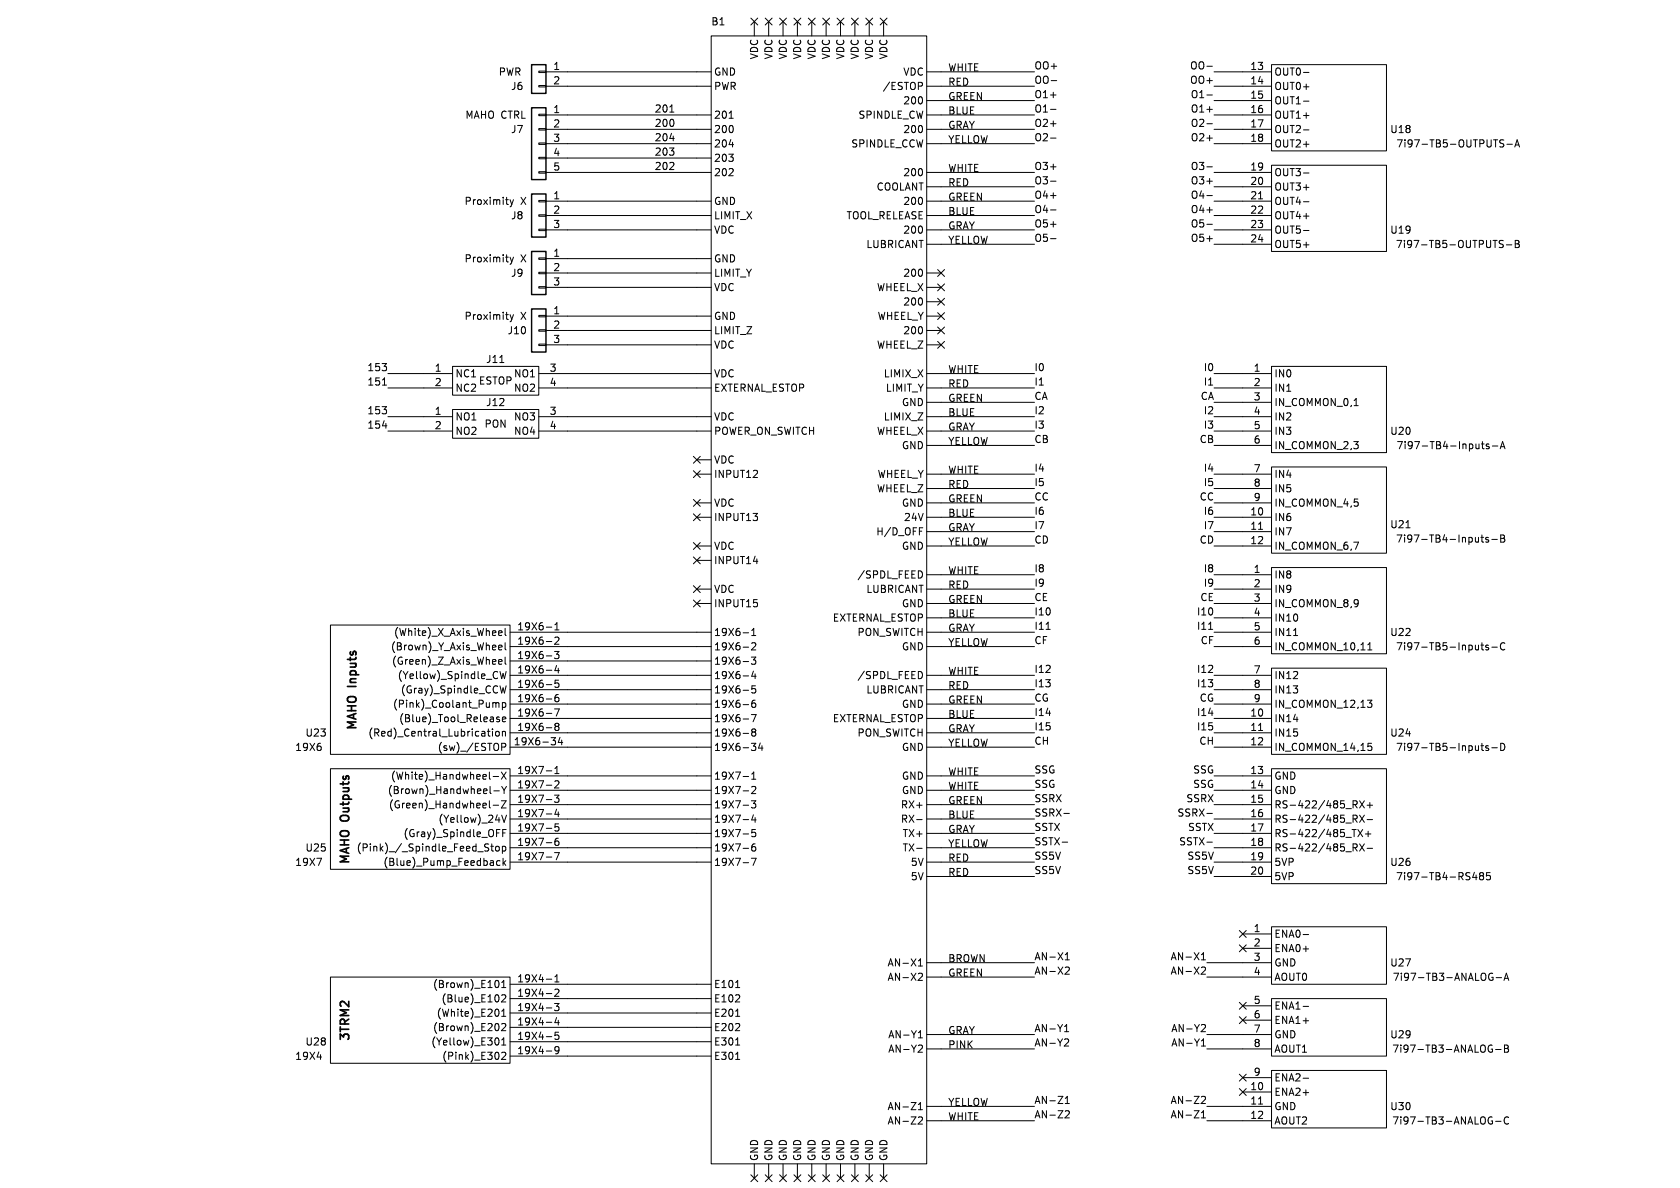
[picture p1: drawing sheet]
<svg xmlns="http://www.w3.org/2000/svg" width="297mm" height="210mm" viewBox="0 0 297 210" stroke-linecap="round" stroke-linejoin="round" font-family="sans-serif">
<g fill="none" stroke="#000" stroke-width=".18">
<path d="M95.2 15.1h1.3v.3h-1.3zM95.2 12.6h1.3v.2h-1.3zM96.5 12.7h29.2M96.5 15.2h29.2M118.4 19.8h.7M125.7 6.4h38.1v199.3h-38.1zM132.7 3.2l1.3 1.2M133.3 3.8v2.6M134 3.2l-1.3 1.2M135.3 3.2l1.2 1.2M135.9 3.8v2.6M136.5 3.2l-1.2 1.2"/>
<path d="M137.8 3.2l1.2 1.2M138.4 3.8v2.6M139 3.2l-1.2 1.2M140.4 3.2l1.2 1.2M141 3.8v2.6M141.6 3.2l-1.2 1.2M142.9 3.2l1.2 1.2M143.5 3.8v2.6M144.1 3.2l-1.2 1.2M145.4 3.2l1.3 1.2M146 3.8v2.6M146.7 3.2l-1.3 1.2"/>
<path d="M148 3.2l1.2 1.2M148.6 3.8v2.6M149.2 3.2l-1.2 1.2M150.5 3.2l1.2 1.2M151.1 3.8v2.6M151.7 3.2l-1.2 1.2M153.1 3.2l1.2 1.2M153.7 3.8v2.6M154.3 3.2l-1.2 1.2M155.6 3.2l1.2 1.2M156.2 3.8v2.6M156.8 3.2l-1.2 1.2"/>
<path d="M163 14.6l.1 .2-.1 .4M163 17.3v.8M163.8 12.7h19.1M163.8 15.2h19.1M163.8 17.8h19.1M185.7 19.3h1M185.8 14.3h1M213.4 11.7h.9M213.4 16.8h.9M214.6 12.7h10.2M214.6 15.2h10.2M214.6 17.8h10.2"/>
<path d="M224.8 11.4h20.3v15.3h-20.3zM230.4 12.8h1M230.4 17.9h1M90.2 35.3l.3 .8M90.5 36.1l-.3 .5M90.8 35.3l-.3 .8M95.2 38h1.3v.2h-1.3zM95.2 35.4h1.3v.3h-1.3zM95.2 30.4h1.3v.2h-1.3zM95.2 27.8h1.3v.3h-1.3zM95.2 25.3h1.3v.2h-1.3zM95.2 22.7h1.3v.3h-1.3z"/>
<path d="M95.2 20.2h1.3v.2h-1.3zM96.5 30.5h29.2M96.5 35.6h29.2M96.5 38.1h29.2M96.5 20.3h29.2M96.5 22.9h29.2M96.5 25.4h29.2M96.5 27.9h29.2M118.4 30h.7M118.4 26.2h.7l-.4 .4M118.4 24.5h.8M119.1 21.3v.8"/>
<path d="M119.1 26.8v.5M119.1 28.8v.4M128.9 20.9h.7M163 22.4v.8M163 30v.8M163 35.1v.8M163.8 30.5h19.1M163.8 33h19.1M163.8 35.6h19.1M163.8 38.1h19.1M163.8 20.3h19.1M163.8 22.9h19.1"/>
<path d="M163.8 25.4h19.1M185.7 32h1M185.7 24.4h1M185.7 37.1h1M213.4 29.5h.9M213.4 21.9h.9M213.4 39.7h.9M213.4 34.6h.9M214.6 30.5h10.2M214.6 33h10.2M214.6 35.6h10.2M214.6 38.1h10.2"/>
<path d="M214.6 20.3h10.2M214.6 22.9h10.2M214.6 25.4h10.2M222.5 35.2h.7M224.8 29.2h20.3v15.3h-20.3zM230.4 30.6h1M230.4 35.7h1M230.4 23h1M265.4 25.3l.3 .1 .2 .3-.3 .3h-.3M265.4 24.7l.5 .1M266.4 25.5h1M267.8 26l.4-1.3 .4 1.3"/>
<path d="M267.9 25.6h.6M90.2 55.6l.3 .9M90.2 45.5l.3 .8M90.5 56.5l-.3 .4M90.5 46.3l-.3 .4M90.8 55.6l-.3 .9M90.8 45.5l-.3 .8M95.2 58.3h1.3v.2h-1.3zM95.2 55.8h1.3v.2h-1.3zM95.2 50.7h1.3v.2h-1.3zM95.2 48.1h1.3v.3h-1.3zM95.2 45.6h1.3v.2h-1.3z"/>
<path d="M95.2 40.5h1.3v.3h-1.3zM96.5 40.6h29.2M96.5 55.9h29.2M96.5 58.4h29.2M96.5 45.7h29.2M96.5 48.3h29.2M96.5 50.8h29.2M163 40.2v.8M163 47.8v.8M163 52.9v.8M163 58v.8M163.8 40.6h19.1"/>
<path d="M163.8 43.2h19.1M163.8 55.9h2.6M163.8 58.4h2.6M163.8 48.3h2.6M163.8 50.8h2.6M163.8 53.3h2.6M165.8 47.7l1.2 1.2M165.8 52.7l1.2 1.2M165.8 57.8l1.2 1.2M165.8 50.2l1.2 1.2M165.8 55.3l1.2 1.2M167 47.7l-1.2 1.2"/>
<path d="M167 55.3l-1.2 1.2M167 52.7l-1.2 1.2M167 57.8l-1.2 1.2M167 50.2l-1.2 1.2M185.7 42.2h1M214.6 40.6h10.2M214.6 43.2h10.2M230.4 40.7h1M265.2 43l.4 .2 .2 .2-.2 .3-.4 .1M265.2 42.6h.6M266.3 43.3h1M267.9 42.5h.4l.2 .2-.2 .4 .2 .1 .1 .3-.2 .3h-.5z"/>
<path d="M267.9 43.1h.4M67.6 71.9h.7l-.4 .5M67.6 64.3h.7l-.4 .4M67.6 68.1h.7M67.6 75.3h.8M68.3 72.5v.5M68.3 64.9v.5M68.6 66h11.4M68.6 68.6h11.4M68.6 73.7h11.4M68.6 76.2h11.4M80 72.4h15.2v5.1h-15.2z"/>
<path d="M80 64.8h15.2v5.1h-15.2zM88.4 64.1h.7M95.2 60.8h1.3v.3h-1.3zM95.2 66h30.5M95.2 68.6h30.5M95.2 73.7h30.5M95.2 76.2h30.5M96.5 61h29.2M163.8 61h2.6M163.8 66h19.1M163.8 68.6h19.1M163.8 71.1h19.1"/>
<path d="M163.8 73.7h19.1M163.8 76.2h19.1M163.8 78.7h19.1M165.8 60.4l1.2 1.2M167 60.4l-1.2 1.2M214.6 66h10.2M214.6 68.6h10.2M214.6 71.1h10.2M214.6 73.7h10.2M214.6 76.2h10.2M214.6 78.7h10.2M224.8 64.8h20.3v15.2h-20.3z"/>
<path d="M239.4 71.7h.7M261.9 78.5h.5M262.1 78.1v1l.3 .2M263.2 78.5h-.3l-.2 .2 .1 .1 .4 .2v.3h-.5M263.8 78.8h1M265.2 79.3l.4-1.2 .5 1.2M265.3 79h.6M122.6 98.5l1.2 1.2M122.6 80.7l1.2 1.2M122.6 95.9l1.2 1.2M122.6 83.2l1.2 1.2M122.6 88.3l1.2 1.2"/>
<path d="M122.6 90.8l1.2 1.2M123.2 91.4h2.5M123.2 96.5h2.5M123.2 88.9h2.5M123.2 83.8h2.5M123.2 99.1h2.5M123.2 81.3h2.5M123.8 90.8l-1.2 1.2M123.8 98.5l-1.2 1.2M123.8 80.7l-1.2 1.2M123.8 95.9l-1.2 1.2M123.8 83.2l-1.2 1.2"/>
<path d="M123.8 88.3l-1.2 1.2M162.5 93.9h.5M162.5 93.3h.6M163.8 91.4h19.1M163.8 96.5h19.1M163.8 88.9h19.1M163.8 94h19.1M163.8 83.8h19.1M163.8 86.4h19.1M214.6 91.4h10.2M214.6 96.5h10.2M214.6 88.9h10.2"/>
<path d="M214.6 94h10.2M214.6 83.8h10.2M214.6 86.4h10.2M222.5 93.6h.7M224.8 82.6h20.3v15.2h-20.3zM248.6 93.3h.7M261.8 95h.5M262 94.6v1.1l.3 .1M263.1 95.1l-.3-.1-.2 .2 .1 .2 .4 .1v.3h-.5M263.7 95.4h1M265.3 94.6h.4l.3 .2-.3 .4 .3 .1v.3l-.2 .2h-.5zM265.3 95.2h.4"/>
<path d="M58.4 110.5h31.8v22.9h-31.8zM88.2 112.2l.1 .1h.4M88.2 114.5l.6-.2-.1-.2-.4-.1-.1 .2v.6h.5M88.2 117l.6-.1-.1-.3h-.4l-.1 .2v.6h.5M88.2 111.7l.1-.2h.3l.2 .2v.1l-.6 .1M88.4 118.7l.3 1.3 .2-.9 .3 .9 .3-1.3M89.3 111.1v1.1l.2 .1M89.3 113.6v1.1l.2 .2M89.3 116.2v1l.2 .2M90.2 119.4h35.5M90.2 111.8h35.5M90.2 114.3h35.5"/>
<path d="M90.2 116.8h35.5M96.6 110.9h.9M98 115.2h.8l-.4 .4 .4 .2v.5l-.2 .1-.6-.1M98.1 110.4l.4-.3v1.3M98.1 112.7l.5-.1 .2 .4-.8 .9h.8M98.1 111.4h.7M98.4 117.6l-.3 .9h.8M98.7 118.1v.9M122.6 106.1l1.2 1.2M122.6 103.5l1.2 1.2M123.2 104.1h2.5M123.2 106.7h2.5"/>
<path d="M123.8 103.5l-1.2 1.2M123.8 106.1l-1.2 1.2M131.4 111.9h.9M132.8 116.2h.8l-.4 .4 .4 .2v.5l-.2 .1-.6-.1M132.9 112.3h.7M132.9 113.7l.5-.1 .2 .4-.8 .9h.8M132.9 111.4l.4-.3v1.2M133.2 118.6l-.3 .9h.8M133.5 119.1v.9M162.7 100.9a.68 .68 0 0 1 .4 .7 .68 .68 0 0 1-.4 .6M162.7 118.7a.68 .68 0 0 1 .4 .6 .68 .68 0 0 1-.4 .7M163.8 119.4h19.1"/>
<path d="M163.8 101.6h19.1M163.8 104.1h19.1M163.8 106.7h19.1M163.8 109.2h19.1M163.8 111.8h19.1M163.8 114.3h19.1M184.9 111.3h.8M213.7 111.3h.7M214.6 119.4h10.2M214.6 101.6h10.2M214.6 104.1h10.2M214.6 106.7h10.2"/>
<path d="M214.6 109.2h10.2M214.6 111.8h10.2M214.6 114.3h10.2M224.8 118.1h20.3v15.3h-20.3zM224.8 100.3h20.3v15.3h-20.3zM228.7 112.3h.7M241.8 114.9h.7M241.9 113.9l.3-.3v1.3M261.8 114h.5M262 113.6v1.1l.3 .2M263.1 114.1l-.3-.1-.2 .2 .1 .2 .4 .1v.3h-.5M263.7 114.4h1"/>
<path d="M266 113.7a.6 .6 0 0 0-.8 .5 .6 .6 0 0 0 .6 .7l.2-.1M58.4 135.9h31.8v17.8h-31.8zM86.2 129.3h.4M86.3 128.9v1l.3 .2M87.1 128.9v.1M87.1 129.3v.8M87.2 137.3h1M87.2 124.3l.3-.1 .2 .2M87.3 139.8h1M87.7 129.4l.1-.1 .4 .1 .1 .5-.1 .2h-.4l-.1-.1zM87.7 124.4l.1-.2 .4 .1v.7M87.7 124.4v.6"/>
<path d="M88.3 126.8l-.3-.1-.2 .2v.2l.5 .1v.3h-.5M88.4 121.2l.3 1.3 .2-.9 .3 .9 .3-1.3M88.6 136.5l.9 1.2M88.7 139l.4 .7M88.7 132.1l.6-.1 .1-.2v-.3l-.7-.1v1.3M88.8 124.2v1.3M88.8 127.2l.6-.2v-.2l-.4-.1-.2 .2 .1 .6h.5M88.8 129.3v.8M88.8 124.3l.4-.1 .2 .2-.1 .6h-.5M88.8 129.4l.2-.1h.3l.1 .8M89.1 139.7v.6M89.5 136.5l-.9 1.2"/>
<path d="M89.5 139l-.4 .7M90.2 137.2h35.5M90.2 139.7h35.5M90.2 127h35.5M90.2 129.5h35.5M90.2 132.1h35.5M90.2 121.9h35.5M90.2 124.5h35.5M96.6 136.3h.9M97.4 130.4h.8l-.4 .5M98 130.9l.2 .2v.3l-.2 .3M98 125.3h.9l-.6 1.3"/>
<path d="M98.1 136.8h.7M98.1 135.8l.4-.3v1.3M98.1 138.1l.5-.1 .2 .4-.8 .9h.8M98.3 128.4l-.2-.2 .2-.3h.3l.2 .2-.2 .3M98.3 128.4l-.2 .2 .1 .4 .1 .1h.4l.1-.2v-.3l-.2-.2M98.3 128.4h.3M98.7 122.8h-.4a.86 .86 0 0 0 0 1.3l.5-.2v-.4l-.2-.2h-.3l-.2 .2M98.8 120.2h-.6l-.1 .6 .2-.1 .4 .1 .1 .2v.4l-.2 .1-.5-.1M99 130.3l-.3 .9h.8M99.3 130.8v.9M131.4 137.3h.9M132.8 131.4h.8l-.4 .5"/>
<path d="M132.8 126.3h.9l-.6 1.3M132.9 139.1l.5-.1 .2 .4-.8 .9h.8M132.9 136.8l.4-.3v1.2M132.9 137.7h.7M133.1 129.4l-.2-.2 .2-.3h.4l.1 .2-.2 .3M133.1 129.4l-.2 .2 .1 .4 .1 .1h.4l.1-.2v-.3l-.2-.2M133.1 129.4h.3M133.4 131.9l.2 .2v.3l-.2 .3M133.5 123.8h-.4a.85 .85 0 0 0 0 1.2l.5-.1v-.4l-.2-.2h-.4l-.1 .2M133.6 121.2h-.6l-.1 .6 .2-.1 .4 .1 .1 .2v.4l-.2 .1-.5-.1M134.4 131.3l-.3 .9h.8M134.7 131.8v.9"/>
<path d="M163.8 137.2h19.1M163.8 139.7h19.1M163.8 127h19.1M163.8 129.5h19.1M163.8 132.1h19.1M163.8 121.9h19.1M163.8 124.5h19.1M214.6 137.2h10.2M214.6 139.7h10.2M214.6 127h10.2M214.6 129.5h10.2M214.6 132.1h10.2"/>
<path d="M214.6 121.9h10.2M214.6 124.5h10.2M222.5 129.1h.7M224.8 135.9h20.3v20.3h-20.3zM241.7 123.8h.8l-.4 .5 .4 .1v.4l-.2 .2h-.4M241.9 131.4h.6M242 131.9h.3l.2 .2-.1 .5-.4 .1M261.8 131.8h.5M262 131.4v1.1l.3 .2M263.1 131.9l-.3-.1-.2 .2 .1 .2 .4 .1v.3h-.5M263.7 132.2h1M265.3 131.4a.64 .64 0 0 1 .7 .6 .64 .64 0 0 1-.7 .7z"/>
<path d="M56 151.7h.8l-.5 1.3M85.9 149.8l.4 .1 .1 .3-.2 .2h-.3M85.9 149.2h.5M86.7 140.2l.1 .1M86.8 149.6h.4M86.9 149.2v1.1l.3 .1M87.2 142.3h1M87.7 149.7l.1-.1 .4 .1 .1 .5-.1 .2h-.4l-.1-.1zM87.8 147.2h.4M87.8 146.6h.6M88.4 152.2l-.4-.1-.2 .3 .1 .5h.5M88.6 141.6h.9l-.9 1.2h.9"/>
<path d="M88.7 144.1l.4 1.3 .4-1.3M88.8 149.7l.4-.1 .2 .2-.1 .6h-.5M88.8 149.6v1.3M88.9 147.2h.4M88.9 151.7v1.3M89.1 152.5l.3 .5M89.4 152.1l-.5 .5M89.5 146.6h-.6v1.3M90.2 142.2h35.5M90.2 144.8h35.5M90.2 147.3h35.5M90.2 149.9h35.5"/>
<path d="M90.2 152.4h35.5M98 140.6h.8l-.4 .4 .4 .2v.5l-.2 .1-.6-.1M98 150.7h.9l-.6 1.3M98.4 143l-.3 .9h.8M98.7 148.2h-.4a.86 .86 0 0 0 0 1.3l.5-.2v-.4l-.2-.2h-.4l-.1 .2M98.7 143.5v.9M98.8 145.6h-.6l-.1 .6 .2-.1 .4 .1 .1 .2v.4l-.2 .1-.5-.1M132.8 141.6h.8l-.4 .4 .4 .2v.5l-.2 .1-.6-.1M132.8 151.7h.9l-.6 1.3M133.2 144l-.3 .9h.8M133.5 149.2h-.4a.85 .85 0 0 0 0 1.2l.5-.1v-.4l-.2-.2h-.4l-.1 .2M133.5 144.5v.9"/>
<path d="M133.6 146.6h-.6l-.1 .6 .2-.1 .4 .1 .1 .2v.4l-.2 .1-.5-.1M162.1 144.9h.9M162.1 150h.9M163.8 142.2h19.1M163.8 144.8h19.1M163.8 147.3h19.1M163.8 149.9h19.1M163.8 152.4h19.1M163.8 154.9h19.1M187.8 148.9h.9M188.1 143.8h.9M213.4 148.9h.9"/>
<path d="M213.4 143.8h.9M214.6 142.2h10.2M214.6 144.8h10.2M214.6 147.3h10.2M214.6 149.9h10.2M214.6 152.4h10.2M214.6 154.9h10.2M239 146.6h.8M239.2 149.2h.5l.2 .2-.1 .4h-.6M239.2 144.1h.5l.2 .2-.1 .4-.6 .1M239.5 142.2l.4 .6M239.5 144.8l.4 .6"/>
<path d="M239.5 149.8l.4 .6M239.7 141.6l.2 .2v.3l-.2 .1M240.1 146.6l.8 1.3M240.4 141.6l.8 1.2M240.4 144.1l.8 1.3M240.4 149.2l.8 1.2M240.9 146.6l-.8 1.3M241.2 141.6l-.8 1.2M241.2 144.1l-.8 1.3M241.2 149.2l-.8 1.2M241.4 147.4h1M241.7 142.3h1"/>
<path d="M241.7 144.9h1M241.7 150h1M241.9 146.9v1M242.2 141.9v.9M260.7 154.2l-.4 .9h.8M261 154.7v.8M261.8 154.8l-.2-.2 .2-.3h.2l.3 .2-.3 .3M261.8 154.8l-.2 .2v.3l.2 .2h.2l.3-.2v-.3l-.3-.2M261.8 154.8h.2M263.4 154.3h-.6v.6l.2-.2 .4 .1 .1 .2-.1 .4-.1 .1-.5-.1M58.4 172.7h31.8v15.3h-31.8zM87.9 173.3a.79 .79 0 0 1 0 1.3"/>
<path d="M88.2 178.6v.8M88.7 176l.5-.2 .2 .4-.8 .9h.8M88.7 174.6h.7M88.7 173.7l.4-.4v1.3M88.7 178.8l.4-.4v1.3M88.7 179.7h.7M90.2 174h35.5M90.2 176.5h35.5M90.2 179.1h35.5M91.7 173.6h.7M91.7 172.7l.3-.4v1.3M91.7 175.2l.3-.3v1.2"/>
<path d="M91.7 177.8l.3-.4v1.3M91.7 176.1h.7M91.7 178.7h.7M93.6 172.9l-.2 .2h-.3l-.2-.2 .1-.5 .4-.1 .2 .1a.84 .84 0 0 1-.3 1.2h-.3M93.6 175.4l-.2 .2h-.3l-.2-.2 .1-.5h.4l.2 .1a.84 .84 0 0 1-.3 1.1h-.3M93.6 177.9l-.2 .3h-.3l-.2-.3 .1-.4 .4-.1 .2 .1a.84 .84 0 0 1-.3 1.2h-.3M94 172.3l.9 1.3M94 174.9l.9 1.2M94 177.4l.9 1.3M94 179.9l.9 1.3M94.9 172.3l-.9 1.3M94.9 174.9l-.9 1.2"/>
<path d="M94.9 177.4l-.9 1.3M94.9 179.9l-.9 1.3M95.6 172.3l-.3 .9h.8M95.6 174.8l-.3 .9h.8M95.6 177.3l-.3 .9h.8M95.6 179.9l-.3 .9h.8M95.9 172.7v.9M95.9 175.3v.8M95.9 177.8v.9M96.6 173.1h.9M96.6 175.6h.9M96.6 178.2h.9"/>
<path d="M98 177.4h.8l-.4 .5 .4 .1v.5l-.2 .2-.6-.2M98.1 172.7l.4-.4v1.3M98.1 175l.5-.1 .2 .3-.8 .9h.8M98.1 173.6h.7M98.4 179.9l-.3 .9h.8M130 174.6h.8M130 179.7h.8M162.4 170.8h.7M162.4 169.9l.3-.4v1.3M162.4 172.1l.4-.1 .3 .4-.8 .9h.8M163.8 170.2h19.1M163.8 172.7h19.1"/>
<path d="M188.3 169.7h.7M188.3 168.8l.4-.4v1.3M188.5 170.9l.4 .1 .1 .3-.7 .9h.7M212.4 169.7h.7M212.4 168.8l.4-.4v1.3M212.5 171l.4-.1 .2 .4-.8 .9h.8M213.4 170.2h11.4M213.4 172.7h11.4M219.1 179.7l1.2 1.2M219.1 167l1.2 1.2M219.1 177.2l1.2 1.2M219.1 164.5l1.2 1.2"/>
<path d="M219.7 165.1h5.1M219.7 167.6h5.1M219.7 177.8h5.1M220.3 179.7l-1.2 1.2M220.3 167l-1.2 1.2M220.3 177.2l-1.2 1.2M220.3 164.5l-1.2 1.2M224.8 163.8h20.3v10.2h-20.3zM224.8 176.5h20.3v10.2h-20.3zM230.4 177.9h.9M230.4 165.2h.9M263.6 172l.3 .1"/>
<path d="M263.7 172.8h.2v.4l-.3 .1M264.5 172.8h1M265.9 173.3l.4-1.3 .4 1.3M266 172.9h.6M52.4 187.3h.8M52.4 186.4l.4-.4v1.3M54.4 186.6l-.3 .2h-.2l-.3-.2 .2-.5 .3-.1 .2 .1a.84 .84 0 0 1-.3 1.2h-.2M54.8 186l.8 1.3M55.6 186l-.8 1.3M56.4 185.9l-.3 1h.7M56.7 186.4v.9M87.8 183.5a.68 .68 0 0 1 .4 .6 .68 .68 0 0 1-.4 .6"/>
<path d="M88.7 181l.5-.1 .2 .4-.8 .9h.8M88.7 186.1l.5-.1 .2 .4-.8 .9h.8M88.7 183.8l.4-.3v1.2M88.7 184.7h.7M90.2 181.6h35.5M90.2 184.2h35.5M90.2 186.7h35.5M91.7 180.3l.3-.4v1.3M91.7 182.8l.3-.3v1.2M91.7 185.4l.3-.4v1.3M91.7 181.2h.7M91.7 183.7h.7"/>
<path d="M91.7 186.3h.7M93.6 180.5l-.2 .2h-.3l-.2-.2 .1-.5 .4-.1 .2 .2a.84 .84 0 0 1-.3 1.1h-.3M93.6 183l-.2 .3h-.3l-.2-.3 .1-.5h.4l.2 .1a.84 .84 0 0 1-.3 1.1h-.3M93.6 185.6l-.2 .2h-.3l-.2-.2 .1-.5 .4-.1 .2 .1a.84 .84 0 0 1-.3 1.2h-.3M94 182.5l.9 1.2M94 185l.9 1.3M94.9 182.5l-.9 1.2M94.9 185l-.9 1.3M95.6 182.4l-.3 .9h.8M95.6 185l-.3 .9h.8M95.9 180.4v.8M95.9 182.9v.8"/>
<path d="M95.9 185.4v.9M96.6 180.7h.9M96.6 183.3h.9M96.6 185.8h.9M98.7 180.4v.8M98.8 182.5h-.6l-.1 .6 .2-.1h.4l.1 .2v.4l-.2 .1-.5-.1M98.8 185.6l-.2 .2h-.3l-.2-.2 .1-.5 .4-.1 .2 .1a.84 .84 0 0 1-.3 1.2h-.3M130 184.7h.8M130 187.3h.8M162.4 183.5h.7M162.4 182.6l.3-.4v1.3M162.4 195.3l.3-.4v1.3"/>
<path d="M162.4 196.2h.7M162.4 197.5l.4-.1 .3 .4-.8 .9h.8M162.5 184.7l.5 .1 .1 .3-.8 .9h.8M163.8 182.9h19.1M163.8 185.4h19.1M163.8 195.6h19.1M163.8 198.1h19.1M188.2 182.4h.7M188.3 181.4l.3-.3v1.3M188.3 195.1h.7M188.3 194.2l.4-.4v1.3M188.4 183.6l.4 .1 .1 .3-.8 .9h.8"/>
<path d="M188.5 196.3l.4 .1 .1 .3-.7 .9h.7M212.4 184l.4-.4v1.3M212.4 196.7l.4-.4v1.3M212.4 184.9h.7M212.4 197.6h.7M212.5 193.9l.4-.1 .2 .4-.8 .9h.8M212.6 181.1l.4 .1 .1 .3-.8 .9h.8M213.4 182.9h11.4M213.4 185.4h11.4M213.4 195.6h11.4M213.4 198.1h11.4M219.1 192.4l1.2 1.2"/>
<path d="M219.1 189.9l1.2 1.2M219.7 180.3h5.1M219.7 193h5.1M219.7 190.5h5.1M220.3 192.4l-1.2 1.2M220.3 189.9l-1.2 1.2M222.5 195.2h.7M224.8 189.2h20.3v10.2h-20.3zM230.4 190.6h.9M263.5 184.7l.3 .1M263.5 197.4l.3 .1M263.6 185.5h.3v.4l-.4 .1"/>
<path d="M263.6 198.2h.3v.4l-.3 .1M264.4 185.5h1M264.4 198.2h1M266 184.7h.4l.2 .3-.2 .3 .2 .2 .1 .3-.2 .2h-.5zM266 185.3h.4M266.7 197.6a.6 .6 0 0 0-.8 .4 .6 .6 0 0 0 .6 .7l.2-.1M132.7 207.7l1.3 1.2M133.3 205.7v2.6M134 207.7l-1.3 1.2M135.3 207.7l1.2 1.2M135.9 205.7v2.6M136.5 207.7l-1.2 1.2"/>
<path d="M137.8 207.7l1.2 1.2M138.4 205.7v2.6M139 207.7l-1.2 1.2M140.4 207.7l1.2 1.2M141 205.7v2.6M141.6 207.7l-1.2 1.2M142.9 207.7l1.2 1.2M143.5 205.7v2.6M144.1 207.7l-1.2 1.2M145.4 207.7l1.3 1.2M146 205.7v2.6M146.7 207.7l-1.3 1.2"/>
<path d="M148 207.7l1.2 1.2M148.6 205.7v2.6M149.2 207.7l-1.2 1.2M150.5 207.7l1.2 1.2M151.1 205.7v2.6M151.7 207.7l-1.2 1.2M153.1 207.7l1.2 1.2M153.7 205.7v2.6M154.3 207.7l-1.2 1.2M155.6 207.7l1.2 1.2M156.2 205.7v2.6M156.8 207.7l-1.2 1.2"/>
</g>
<path d="M94 11.4h2.5v5.1h-2.5zM94 19.1h2.5v12.7h-2.5zM94 34.3h2.5v7.6h-2.5zM94 54.6h2.5v7.6h-2.5zM94 44.5h2.5v7.6h-2.5z" fill="none" stroke="#000" stroke-width=".25"/>
<g font-size="2.1">
<text x="63.4" y="129.2" transform="rotate(-90 63.4 129.2)">MAHO Inputs</text>
<text x="62.1" y="152.9" transform="rotate(-90 62.1 152.9)">MAHO Outputs</text>
<text x="62.1" y="184.2" transform="rotate(-90 62.1 184.2)">3TRM2</text>
</g>
<g font-size="1.8">
<text x="125.7" y="4.6">B1</text>
<text x="134.2" y="10.6" transform="rotate(-90 134.2 10.6)">VDC</text>
<text x="136.7" y="10.6" transform="rotate(-90 136.7 10.6)">VDC</text>
<text x="139.3" y="10.6" transform="rotate(-90 139.3 10.6)">VDC</text>
<text x="141.8" y="10.6" transform="rotate(-90 141.8 10.6)">VDC</text>
<text x="144.3" y="10.6" transform="rotate(-90 144.3 10.6)">VDC</text>
<text x="146.9" y="10.6" transform="rotate(-90 146.9 10.6)">VDC</text>
<text x="149.4" y="10.6" transform="rotate(-90 149.4 10.6)">VDC</text>
<text x="152" y="10.6" transform="rotate(-90 152 10.6)">VDC</text>
<text x="154.5" y="10.6" transform="rotate(-90 154.5 10.6)">VDC</text>
<text x="157" y="10.6" transform="rotate(-90 157 10.6)">VDC</text>
<text x="88.1" y="13.5">PWR</text>
<text x="90.3" y="16.1">J6</text>
<text x="97.8" y="12.4">1</text>
<text x="97.8" y="15">2</text>
<text x="126.2" y="13.5">GND</text>
<text x="126.2" y="16.1">PWR</text>
<text x="155.9" y="16.1">/ESTOP</text>
<text x="159.6" y="13.5">VDC</text>
<text x="167.6" y="12.7">WHITE</text>
<text x="167.6" y="17.8">GREEN</text>
<text x="167.6" y="15.2">RED</text>
<text x="182.9" y="14.9">OO-</text>
<text x="182.9" y="17.4">O1+</text>
<text x="182.9" y="12.4">OO+</text>
<text x="210.3" y="14.9">OO+</text>
<text x="210.3" y="12.4">OO-</text>
<text x="210.4" y="17.4">O1-</text>
<text x="221" y="12.4">13</text>
<text x="221" y="15">14</text>
<text x="221" y="17.5">15</text>
<text x="225.3" y="13.5">OUT0-</text>
<text x="225.3" y="16.1">OUT0+</text>
<text x="82.2" y="21.1">MAHO CTRL</text>
<text x="90.3" y="23.7">J7</text>
<text x="97.8" y="20.1">1</text>
<text x="97.8" y="22.6">2</text>
<text x="115.6" y="22.5">200</text>
<text x="115.6" y="20">201</text>
<text x="126.2" y="23.7">200</text>
<text x="126.2" y="21.1">201</text>
<text x="151.6" y="21.1">SPINDLE_CW</text>
<text x="159.6" y="23.7">200</text>
<text x="159.6" y="18.6">200</text>
<text x="167.6" y="20.3">BLUE</text>
<text x="167.6" y="22.9">GRAY</text>
<text x="182.9" y="22.5">O2+</text>
<text x="182.9" y="20">O1-</text>
<text x="210.4" y="22.5">O2-</text>
<text x="210.4" y="20">O1+</text>
<text x="221" y="20.1">16</text>
<text x="221" y="22.6">17</text>
<text x="225.3" y="18.6">OUT1-</text>
<text x="225.3" y="21.1">OUT1+</text>
<text x="225.3" y="23.7">OUT2-</text>
<text x="245.7" y="23.7">U18</text>
<text x="97.8" y="25.1">3</text>
<text x="97.8" y="27.7">4</text>
<text x="115.6" y="25.1">204</text>
<text x="115.6" y="27.6">203</text>
<text x="126.2" y="28.8">203</text>
<text x="126.2" y="26.2">204</text>
<text x="150.4" y="26.2">SPINDLE_CCW</text>
<text x="167.6" y="25.4">YELLOW</text>
<text x="182.9" y="25.1">O2-</text>
<text x="210.4" y="25.1">O2+</text>
<text x="221" y="25.1">18</text>
<text x="225.3" y="26.2">OUT2+</text>
<text x="246.8" y="26.2">7i97-TB5-OUTPUTS-A</text>
<text x="97.8" y="35.3">1</text>
<text x="97.8" y="30.2">5</text>
<text x="115.6" y="30.1">202</text>
<text x="126.2" y="31.3">202</text>
<text x="154.8" y="33.8">COOLANT</text>
<text x="159.6" y="31.3">200</text>
<text x="167.6" y="30.5">WHITE</text>
<text x="167.6" y="35.6">GREEN</text>
<text x="167.6" y="33">RED</text>
<text x="182.9" y="30.1">O3+</text>
<text x="182.9" y="32.7">O3-</text>
<text x="182.9" y="35.2">O4+</text>
<text x="210.4" y="30.1">O3-</text>
<text x="210.4" y="35.2">O4-</text>
<text x="210.4" y="32.7">O3+</text>
<text x="221" y="30.2">19</text>
<text x="221" y="32.8">20</text>
<text x="221" y="35.3">21</text>
<text x="225.3" y="31.3">OUT3-</text>
<text x="225.3" y="33.8">OUT3+</text>
<text x="82.1" y="36.4">Proximity</text>
<text x="90.3" y="38.9">J8</text>
<text x="92" y="36.4">X</text>
<text x="97.8" y="37.8">2</text>
<text x="97.8" y="40.4">3</text>
<text x="126.2" y="36.4">GND</text>
<text x="126.2" y="38.9">LIMIT_X</text>
<text x="126.2" y="41.5">VDC</text>
<text x="149.5" y="38.9">TOOL_RELEASE</text>
<text x="159.6" y="41.5">200</text>
<text x="159.6" y="36.4">200</text>
<text x="167.6" y="40.6">GRAY</text>
<text x="167.6" y="38.1">BLUE</text>
<text x="182.9" y="40.3">O5+</text>
<text x="182.9" y="37.8">O4-</text>
<text x="210.4" y="37.8">O4+</text>
<text x="210.4" y="40.3">O5-</text>
<text x="221" y="37.8">22</text>
<text x="221" y="40.4">23</text>
<text x="225.3" y="36.4">OUT4-</text>
<text x="225.3" y="38.9">OUT4+</text>
<text x="225.3" y="41.5">OUT5-</text>
<text x="245.7" y="41.5">U19</text>
<text x="82.1" y="46.5">Proximity</text>
<text x="92" y="46.5">X</text>
<text x="97.8" y="45.5">1</text>
<text x="126.2" y="46.5">GND</text>
<text x="153" y="44">LUBRICANT</text>
<text x="167.6" y="43.2">YELLOW</text>
<text x="182.9" y="42.8">O5-</text>
<text x="210.4" y="42.8">O5+</text>
<text x="221" y="42.9">24</text>
<text x="225.3" y="44">OUT5+</text>
<text x="246.7" y="44">7i97-TB5-OUTPUTS-B</text>
<text x="90.3" y="49.1">J9</text>
<text x="97.8" y="48">2</text>
<text x="97.8" y="50.5">3</text>
<text x="126.2" y="49.1">LIMIT_Y</text>
<text x="126.2" y="51.6">VDC</text>
<text x="154.9" y="51.6">WHEEL_X</text>
<text x="159.6" y="49.1">200</text>
<text x="82.1" y="56.7">Proximity</text>
<text x="89.7" y="59.2">J10</text>
<text x="92" y="56.7">X</text>
<text x="97.8" y="55.6">1</text>
<text x="97.8" y="58.2">2</text>
<text x="126.2" y="56.7">GND</text>
<text x="126.2" y="59.2">LIMIT_Z</text>
<text x="155" y="56.7">WHEEL_Y</text>
<text x="159.6" y="59.2">200</text>
<text x="159.6" y="54.2">200</text>
<text x="64.8" y="65.7">153</text>
<text x="76.8" y="65.8">1</text>
<text x="85.9" y="64.3">J11</text>
<text x="97.1" y="65.8">3</text>
<text x="97.8" y="60.7">3</text>
<text x="126.2" y="61.8">VDC</text>
<text x="154.9" y="61.8">WHEEL_Z</text>
<text x="182.9" y="65.7">I0</text>
<text x="212.7" y="65.7">I0</text>
<text x="221.6" y="65.8">1</text>
<text x="64.8" y="68.2">151</text>
<text x="76.8" y="68.3">2</text>
<text x="80.5" y="66.9">NC1</text>
<text x="80.5" y="69.4">NC2</text>
<text x="84.6" y="68.1">ESTOP</text>
<text x="85.9" y="71.9">J12</text>
<text x="90.7" y="66.9">NO1</text>
<text x="90.7" y="69.4">NO2</text>
<text x="97.1" y="68.3">4</text>
<text x="126.2" y="69.4">EXTERNAL_ESTOP</text>
<text x="126.2" y="66.9">VDC</text>
<text x="156.1" y="66.9">LIMIX_X</text>
<text x="156.5" y="69.4">LIMIT_Y</text>
<text x="159.3" y="71.9">GND</text>
<text x="167.6" y="71.1">GREEN</text>
<text x="167.6" y="66">WHITE</text>
<text x="167.6" y="68.6">RED</text>
<text x="182.9" y="70.8">CA</text>
<text x="182.9" y="68.2">I1</text>
<text x="212.1" y="70.8">CA</text>
<text x="212.7" y="68.2">I1</text>
<text x="221.6" y="68.3">2</text>
<text x="221.6" y="70.9">3</text>
<text x="225.3" y="66.9">IN0</text>
<text x="225.3" y="69.4">IN1</text>
<text x="225.3" y="71.9">IN_COMMON_0,1</text>
<text x="64.8" y="73.3">153</text>
<text x="64.8" y="75.9">154</text>
<text x="76.8" y="73.4">1</text>
<text x="76.8" y="75.9">2</text>
<text x="80.5" y="74.5">NO1</text>
<text x="80.5" y="77">NO2</text>
<text x="85.6" y="75.8">PON</text>
<text x="90.7" y="74.5">NO3</text>
<text x="90.7" y="77">NO4</text>
<text x="97.1" y="73.4">3</text>
<text x="97.1" y="75.9">4</text>
<text x="126.2" y="77">POWER_ON_SWITCH</text>
<text x="126.2" y="74.5">VDC</text>
<text x="154.9" y="77">WHEEL_X</text>
<text x="156.1" y="74.5">LIMIX_Z</text>
<text x="167.6" y="73.7">BLUE</text>
<text x="167.6" y="76.2">GRAY</text>
<text x="182.9" y="73.3">I2</text>
<text x="182.9" y="75.9">I3</text>
<text x="212.7" y="75.9">I3</text>
<text x="212.7" y="73.3">I2</text>
<text x="221.6" y="73.4">4</text>
<text x="221.6" y="75.9">5</text>
<text x="225.3" y="74.5">IN2</text>
<text x="225.3" y="77">IN3</text>
<text x="245.7" y="77">U20</text>
<text x="126.2" y="82.1">VDC</text>
<text x="159.3" y="79.6">GND</text>
<text x="167.6" y="83.8">WHITE</text>
<text x="167.6" y="78.7">YELLOW</text>
<text x="182.9" y="78.4">CB</text>
<text x="182.9" y="83.5">I4</text>
<text x="212" y="78.4">CB</text>
<text x="212.7" y="83.5">I4</text>
<text x="221.6" y="78.5">6</text>
<text x="221.6" y="83.6">7</text>
<text x="225.3" y="79.6">IN_COMMON_2,3</text>
<text x="246.8" y="79.6">7i97-TB4-Inputs-A</text>
<text x="126.2" y="84.6">INPUT12</text>
<text x="126.2" y="89.7">VDC</text>
<text x="154.9" y="87.2">WHEEL_Z</text>
<text x="155" y="84.6">WHEEL_Y</text>
<text x="159.3" y="89.7">GND</text>
<text x="167.6" y="86.4">RED</text>
<text x="167.6" y="88.9">GREEN</text>
<text x="182.9" y="86">I5</text>
<text x="182.9" y="88.6">CC</text>
<text x="212" y="88.6">CC</text>
<text x="212.7" y="86">I5</text>
<text x="221.6" y="86.1">8</text>
<text x="221.6" y="88.6">9</text>
<text x="225.3" y="84.6">IN4</text>
<text x="225.3" y="87.2">IN5</text>
<text x="225.3" y="89.7">IN_COMMON_4,5</text>
<text x="126.2" y="92.3">INPUT13</text>
<text x="154.8" y="94.8">H/D_OFF</text>
<text x="159.7" y="92.3">24V</text>
<text x="167.6" y="94">GRAY</text>
<text x="167.6" y="91.4">BLUE</text>
<text x="182.9" y="93.6">I7</text>
<text x="182.9" y="91.1">I6</text>
<text x="212.7" y="93.6">I7</text>
<text x="212.7" y="91.1">I6</text>
<text x="221" y="91.2">10</text>
<text x="221" y="93.7">11</text>
<text x="225.3" y="92.3">IN6</text>
<text x="225.3" y="94.8">IN7</text>
<text x="245.7" y="93.5">U21</text>
<text x="126.2" y="99.9">INPUT14</text>
<text x="126.2" y="97.3">VDC</text>
<text x="159.3" y="97.3">GND</text>
<text x="167.6" y="96.5">YELLOW</text>
<text x="167.6" y="101.6">WHITE</text>
<text x="182.9" y="96.2">CD</text>
<text x="182.9" y="101.3">I8</text>
<text x="212" y="96.2">CD</text>
<text x="212.7" y="101.3">I8</text>
<text x="221" y="96.3">12</text>
<text x="221.6" y="101.3">1</text>
<text x="225.3" y="97.3">IN_COMMON_6,7</text>
<text x="246.7" y="96.1">7i97-TB4-Inputs-B</text>
<text x="126.2" y="107.5">INPUT15</text>
<text x="126.2" y="105">VDC</text>
<text x="151.5" y="102.4">/SPDL_FEED</text>
<text x="153" y="105">LUBRICANT</text>
<text x="159.3" y="107.5">GND</text>
<text x="167.6" y="104.1">RED</text>
<text x="167.6" y="106.7">GREEN</text>
<text x="182.9" y="106.3">CE</text>
<text x="182.9" y="103.8">I9</text>
<text x="212.1" y="106.3">CE</text>
<text x="212.7" y="103.8">I9</text>
<text x="221.6" y="103.9">2</text>
<text x="221.6" y="106.4">3</text>
<text x="225.3" y="102.4">IN8</text>
<text x="225.3" y="105">IN9</text>
<text x="225.3" y="107.5">IN_COMMON_8,9</text>
<text x="69.5" y="112.6">(White)_X_Axis_Wheel</text>
<text x="91.4" y="111.5">19X6-1</text>
<text x="126.2" y="112.6">19X6-1</text>
<text x="147.1" y="110">EXTERNAL_ESTOP</text>
<text x="151.5" y="112.6">PON_SWITCH</text>
<text x="167.6" y="111.8">GRAY</text>
<text x="167.6" y="109.2">BLUE</text>
<text x="182.9" y="108.9">I10</text>
<text x="182.9" y="111.4">I11</text>
<text x="182.9" y="114">CF</text>
<text x="211.5" y="108.9">I10</text>
<text x="211.5" y="111.4">I11</text>
<text x="212.1" y="114">CF</text>
<text x="221.6" y="109">4</text>
<text x="221.6" y="111.5">5</text>
<text x="225.3" y="110">IN10</text>
<text x="225.3" y="112.6">IN11</text>
<text x="245.7" y="112.6">U22</text>
<text x="69" y="115.1">(Brown)_Y_Axis_Wheel</text>
<text x="69.2" y="117.7">(Green)_Z_Axis_Wheel</text>
<text x="91.4" y="114">19X6-2</text>
<text x="91.4" y="116.6">19X6-3</text>
<text x="91.4" y="119.1">19X6-4</text>
<text x="126.2" y="115.1">19X6-2</text>
<text x="126.2" y="117.7">19X6-3</text>
<text x="159.3" y="115.1">GND</text>
<text x="167.6" y="114.3">YELLOW</text>
<text x="167.6" y="119.4">WHITE</text>
<text x="182.9" y="119">I12</text>
<text x="211.5" y="119">I12</text>
<text x="221.6" y="119.1">7</text>
<text x="221.6" y="114">6</text>
<text x="225.3" y="115.1">IN_COMMON_10,11</text>
<text x="246.7" y="115.1">7i97-TB5-Inputs-C</text>
<text x="69.3" y="125.3">(Pink)_Coolant_Pump</text>
<text x="70.2" y="120.2">(Yellow)_Spindle_CW</text>
<text x="70.7" y="122.7">(Gray)_Spindle_CCW</text>
<text x="91.4" y="121.7">19X6-5</text>
<text x="91.4" y="124.2">19X6-6</text>
<text x="126.2" y="120.2">19X6-4</text>
<text x="126.2" y="122.7">19X6-5</text>
<text x="126.2" y="125.3">19X6-6</text>
<text x="151.5" y="120.2">/SPDL_FEED</text>
<text x="153" y="122.7">LUBRICANT</text>
<text x="159.3" y="125.3">GND</text>
<text x="167.6" y="124.5">GREEN</text>
<text x="167.6" y="121.9">RED</text>
<text x="182.9" y="121.6">I13</text>
<text x="182.9" y="124.1">CG</text>
<text x="211.5" y="121.6">I13</text>
<text x="212" y="124.1">CG</text>
<text x="221.6" y="121.7">8</text>
<text x="221.6" y="124.2">9</text>
<text x="225.3" y="120.2">IN12</text>
<text x="225.3" y="122.7">IN13</text>
<text x="225.3" y="125.3">IN_COMMON_12,13</text>
<text x="53.9" y="130.4">U23</text>
<text x="65" y="130.4">(Red)_Central_Lubrication</text>
<text x="70.4" y="127.8">(Blue)_Tool_Release</text>
<text x="90.8" y="131.8">19X6-34</text>
<text x="91.4" y="126.7">19X6-7</text>
<text x="91.4" y="129.3">19X6-8</text>
<text x="126.2" y="127.8">19X6-7</text>
<text x="126.2" y="130.4">19X6-8</text>
<text x="147.1" y="127.8">EXTERNAL_ESTOP</text>
<text x="151.5" y="130.4">PON_SWITCH</text>
<text x="167.6" y="127">BLUE</text>
<text x="167.6" y="129.5">GRAY</text>
<text x="182.9" y="131.7">CH</text>
<text x="182.9" y="129.2">I15</text>
<text x="182.9" y="126.7">I14</text>
<text x="211.5" y="126.7">I14</text>
<text x="211.5" y="129.2">I15</text>
<text x="211.9" y="131.7">CH</text>
<text x="221" y="126.7">10</text>
<text x="221" y="129.3">11</text>
<text x="221" y="131.8">12</text>
<text x="225.3" y="127.8">IN14</text>
<text x="225.3" y="130.4">IN15</text>
<text x="245.7" y="130.4">U24</text>
<text x="52.1" y="132.9">19X6</text>
<text x="69" y="138">(White)_Handwheel-X</text>
<text x="77.3" y="132.9">(sw)_/ESTOP</text>
<text x="91.4" y="136.9">19X7-1</text>
<text x="126.2" y="132.9">19X6-34</text>
<text x="126.2" y="138">19X7-1</text>
<text x="159.3" y="138">GND</text>
<text x="159.3" y="132.9">GND</text>
<text x="167.6" y="137.2">WHITE</text>
<text x="167.6" y="132.1">YELLOW</text>
<text x="182.9" y="136.8">SSG</text>
<text x="210.8" y="136.8">SSG</text>
<text x="221" y="136.9">13</text>
<text x="225.3" y="138">GND</text>
<text x="225.3" y="132.9">IN_COMMON_14,15</text>
<text x="246.7" y="132.9">7i97-TB5-Inputs-D</text>
<text x="68.4" y="140.5">(Brown)_Handwheel-Y</text>
<text x="68.6" y="143.1">(Green)_Handwheel-Z</text>
<text x="91.4" y="139.4">19X7-2</text>
<text x="91.4" y="142">19X7-3</text>
<text x="126.2" y="140.5">19X7-2</text>
<text x="126.2" y="143.1">19X7-3</text>
<text x="159.1" y="143.1">RX+</text>
<text x="159.3" y="140.5">GND</text>
<text x="167.6" y="142.2">GREEN</text>
<text x="167.6" y="139.7">WHITE</text>
<text x="182.9" y="141.9">SSRX</text>
<text x="182.9" y="139.4">SSG</text>
<text x="209.6" y="141.9">SSRX</text>
<text x="210.8" y="139.4">SSG</text>
<text x="221" y="139.4">14</text>
<text x="221" y="142">15</text>
<text x="225.3" y="140.5">GND</text>
<text x="225.3" y="143.1">RS-422/485_RX+</text>
<text x="71.2" y="148.1">(Gray)_Spindle_OFF</text>
<text x="77.4" y="145.6">(Yellow)_24V</text>
<text x="91.4" y="144.5">19X7-4</text>
<text x="91.4" y="147.1">19X7-5</text>
<text x="91.4" y="149.6">19X7-6</text>
<text x="126.2" y="145.6">19X7-4</text>
<text x="126.2" y="148.1">19X7-5</text>
<text x="159.1" y="145.6">RX-</text>
<text x="159.4" y="148.1">TX+</text>
<text x="167.6" y="149.9">YELLOW</text>
<text x="167.6" y="147.3">GRAY</text>
<text x="167.6" y="144.8">BLUE</text>
<text x="182.9" y="147">SSTX</text>
<text x="182.9" y="149.5">SSTX-</text>
<text x="182.9" y="144.4">SSRX-</text>
<text x="208" y="144.4">SSRX-</text>
<text x="208.3" y="149.5">SSTX-</text>
<text x="209.9" y="147">SSTX</text>
<text x="221" y="144.5">16</text>
<text x="221" y="147.1">17</text>
<text x="221" y="149.6">18</text>
<text x="225.3" y="145.6">RS-422/485_RX-</text>
<text x="225.3" y="148.1">RS-422/485_TX+</text>
<text x="52.1" y="153.2">19X7</text>
<text x="53.9" y="150.7">U25</text>
<text x="62.9" y="150.7">(Pink)_/_Spindle_Feed_Stop</text>
<text x="67.6" y="153.2">(Blue)_Pump_Feedback</text>
<text x="91.4" y="152.1">19X7-7</text>
<text x="126.2" y="150.7">19X7-6</text>
<text x="126.2" y="153.2">19X7-7</text>
<text x="159.4" y="150.7">TX-</text>
<text x="160.9" y="155.8">5V</text>
<text x="160.9" y="153.2">5V</text>
<text x="167.6" y="154.9">RED</text>
<text x="167.6" y="152.4">RED</text>
<text x="182.9" y="154.6">SS5V</text>
<text x="182.9" y="152.1">SS5V</text>
<text x="209.8" y="154.6">SS5V</text>
<text x="209.8" y="152.1">SS5V</text>
<text x="221" y="152.1">19</text>
<text x="221" y="154.7">20</text>
<text x="225.3" y="150.7">RS-422/485_RX-</text>
<text x="225.3" y="153.2">5VP</text>
<text x="225.3" y="155.8">5VP</text>
<text x="245.7" y="153.2">U26</text>
<text x="246.7" y="155.8">7i97-TB4-RS485</text>
<text x="221.6" y="164.8">1</text>
<text x="221.6" y="167.4">2</text>
<text x="225.3" y="165.9">ENA0-</text>
<text x="156.8" y="171">AN-X1</text>
<text x="156.8" y="173.5">AN-X2</text>
<text x="167.6" y="172.7">GREEN</text>
<text x="167.6" y="170.2">BROWN</text>
<text x="182.9" y="169.8">AN-X1</text>
<text x="182.9" y="172.4">AN-X2</text>
<text x="206.8" y="169.8">AN-X1</text>
<text x="206.8" y="172.4">AN-X2</text>
<text x="221.6" y="169.9">3</text>
<text x="221.6" y="172.5">4</text>
<text x="225.3" y="168.5">ENA0+</text>
<text x="225.3" y="171">GND</text>
<text x="225.3" y="173.5">AOUT0</text>
<text x="245.7" y="171">U27</text>
<text x="246.2" y="173.5">7i97-TB3-ANALOG-A</text>
<text x="76.4" y="174.8">(Brown)_E101</text>
<text x="77.1" y="179.9">(White)_E201</text>
<text x="77.9" y="177.4">(Blue)_E102</text>
<text x="126.2" y="174.8">E101</text>
<text x="126.2" y="177.4">E102</text>
<text x="126.2" y="179.9">E201</text>
<text x="221.6" y="177.5">5</text>
<text x="225.3" y="178.6">ENA1-</text>
<text x="53.9" y="185">U28</text>
<text x="76.1" y="185">(Yellow)_E301</text>
<text x="76.4" y="182.4">(Brown)_E202</text>
<text x="126.2" y="182.4">E202</text>
<text x="126.2" y="185">E301</text>
<text x="156.9" y="183.7">AN-Y1</text>
<text x="167.6" y="185.4">PINK</text>
<text x="167.6" y="182.9">GRAY</text>
<text x="182.9" y="182.5">AN-Y1</text>
<text x="182.9" y="185.1">AN-Y2</text>
<text x="206.9" y="182.5">AN-Y2</text>
<text x="206.9" y="185.1">AN-Y1</text>
<text x="221.6" y="180.1">6</text>
<text x="221.6" y="182.6">7</text>
<text x="221.6" y="185.2">8</text>
<text x="225.3" y="181.2">ENA1+</text>
<text x="225.3" y="183.7">GND</text>
<text x="245.7" y="183.7">U29</text>
<text x="78" y="187.5">(Pink)_E302</text>
<text x="126.2" y="187.5">E301</text>
<text x="156.9" y="186.2">AN-Y2</text>
<text x="221.6" y="190.2">9</text>
<text x="225.3" y="186.2">AOUT1</text>
<text x="225.3" y="191.3">ENA2-</text>
<text x="246.1" y="186.2">7i97-TB3-ANALOG-B</text>
<text x="156.8" y="196.4">AN-Z1</text>
<text x="167.6" y="195.6">YELLOW</text>
<text x="182.9" y="197.8">AN-Z2</text>
<text x="182.9" y="195.2">AN-Z1</text>
<text x="206.8" y="195.2">AN-Z2</text>
<text x="206.8" y="197.8">AN-Z1</text>
<text x="221" y="192.8">10</text>
<text x="221" y="195.3">11</text>
<text x="221" y="197.9">12</text>
<text x="225.3" y="193.9">ENA2+</text>
<text x="225.3" y="196.4">GND</text>
<text x="245.7" y="196.4">U30</text>
<text x="156.8" y="198.9">AN-Z2</text>
<text x="167.6" y="198.1">WHITE</text>
<text x="225.3" y="198.9">AOUT2</text>
<text x="246.1" y="198.9">7i97-TB3-ANALOG-C</text>
<text x="134.2" y="205.2" transform="rotate(-90 134.2 205.2)">GND</text>
<text x="136.7" y="205.2" transform="rotate(-90 136.7 205.2)">GND</text>
<text x="139.3" y="205.2" transform="rotate(-90 139.3 205.2)">GND</text>
<text x="141.8" y="205.2" transform="rotate(-90 141.8 205.2)">GND</text>
<text x="144.3" y="205.2" transform="rotate(-90 144.3 205.2)">GND</text>
<text x="146.9" y="205.2" transform="rotate(-90 146.9 205.2)">GND</text>
<text x="149.4" y="205.2" transform="rotate(-90 149.4 205.2)">GND</text>
<text x="152" y="205.2" transform="rotate(-90 152 205.2)">GND</text>
<text x="154.5" y="205.2" transform="rotate(-90 154.5 205.2)">GND</text>
<text x="157" y="205.2" transform="rotate(-90 157 205.2)">GND</text>
</g>
</svg>
